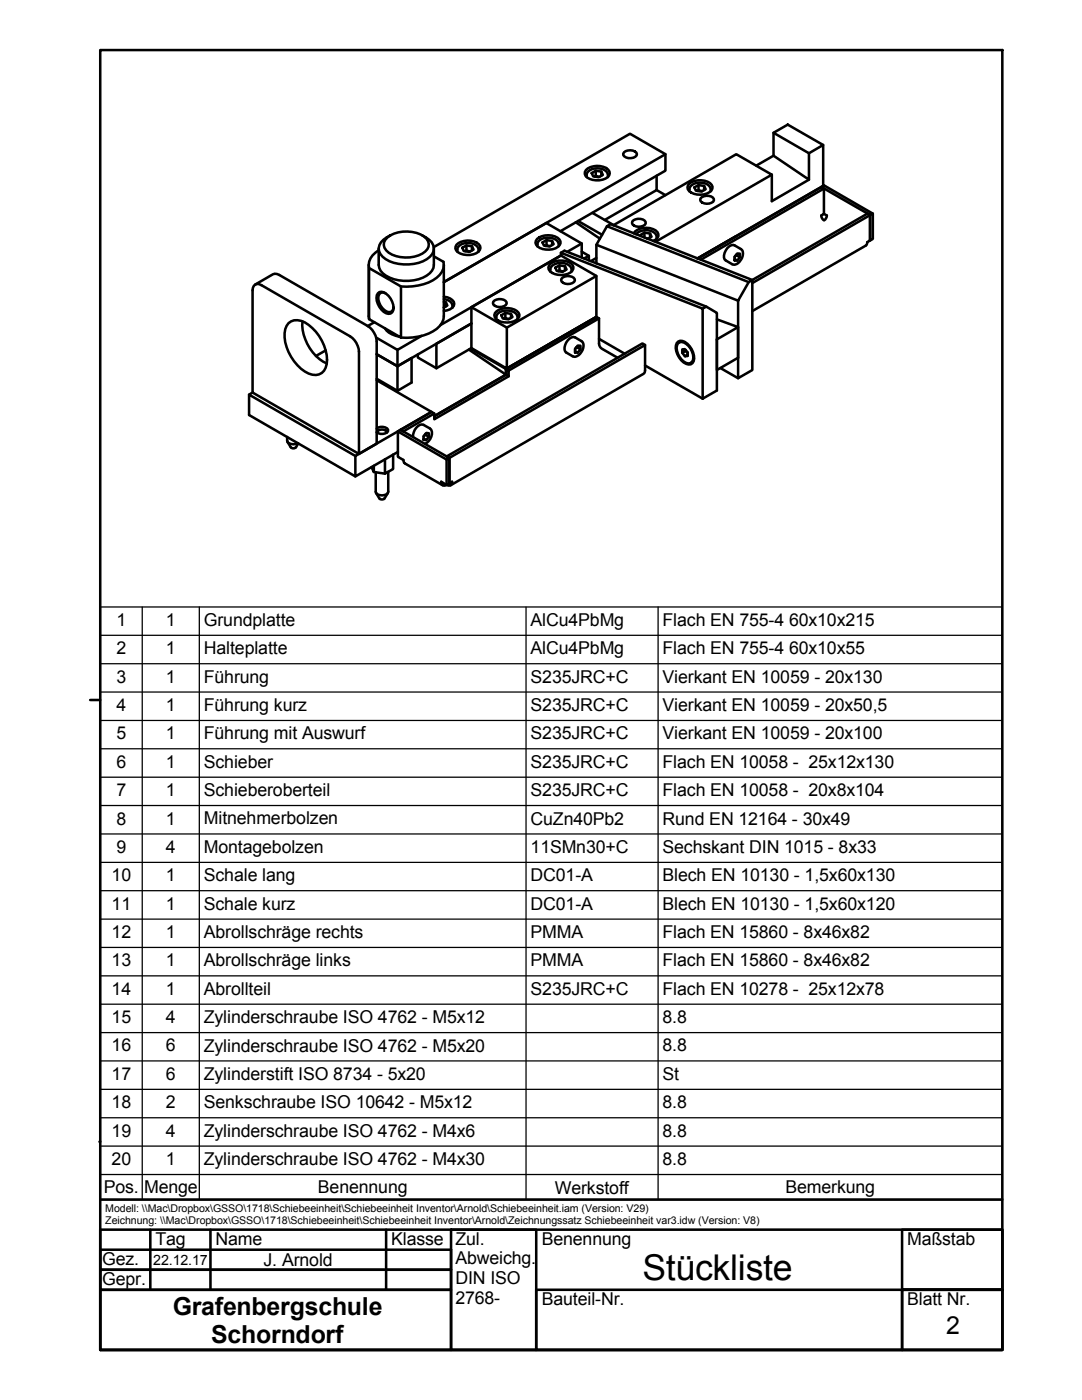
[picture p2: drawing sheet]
<svg xmlns="http://www.w3.org/2000/svg" width="216mm" height="279mm" viewBox="0 0 216 279" stroke-linecap="round" stroke-linejoin="round" font-family="sans-serif">
<!-- layer: Sichtbare Kanten(DIN) -->
<g fill="none" stroke="#000" stroke-width=".51">
<path d="M116.9 33.9a3.5 3.5 0 0 1 4.4-.1 1.06 1.06 0 0 1-.5 1.8 3.7 3.7 0 0 1-4-.5l-.1-.8zM117.1 35.3a1.7 1.7 0 0 1 2.1-1.7 1.8 1.8 0 0 1 2.1 1.7M118.1 34.5l.8-.4 1.1 .1 .3 .7-.8 .5-1.1-.2zM118.9 35.1l-.2 .1M118.9 34.1v1M118.9 35.1l.7 .2M120 34.2v.9M124.5 30.4a1.95 1.95 0 0 1 2.5 .1l.1 .3a1.57 1.57 0 0 1-2.5 .4l-.2-.2zM131 35.1v2.8l-10.3 6M131 37.9l1.8 1M132.8 30.8l-44.2 25.5 20.4-11.8 7.1 4.1-2.9 1.6M137.6 38.2a1.7 1.7 0 0 1 2.1-1.8 1.77 1.77 0 0 1 2.1 1.8"/>
<path d="M137.6 36.6a3.5 3.5 0 0 1 4.4 .3 1.02 1.02 0 0 1-.4 1.5 3.4 3.4 0 0 1-4.4-.6l.1-.8zM138.6 37.4l.8-.5 1.1 .2 .3 .7-.8 .4-1.1-.1zM139.4 38l-.2 .1M139.4 36.9v1.1M139.4 38l.7 .1M140 39.3a1.85 1.85 0 0 1 2.4 .4 .81 .81 0 0 1-.9 .9 1.55 1.55 0 0 1-1.8-.7zM140.5 37.1v.8M154 34.9v5.3l7.4-4.3M154.3 26.5v4.6l7.1 4.8v-5.3M154.3 31.1l-3.4 2M154.3 26.5l2.9-1.6 7.1 4-2.9 1.7zM163.9 37.3l.5 .3v5.1l-.5 .3 .1 .6 .4 .4 .4-.4 .2-.6-.6-.3"/>
<path d="M163.9 37.3l.5-.3 9.8 5.6-.6 .3zM163.9 37.3v.1M164.3 28.9v8.2l-25.1 14.5 24.7-14.3M164.4 37.6l-24.6 14.2M50.7 57a1.05 1.05 0 0 1 1.5-.1l17.6 10.2a3.9 3.9 0 0 1 1.8 3.1v20.4l-21.2-12.3v-20.4zM50.9 56.8l3.6-2.1h.7l18.2 10.4M73.6 52.9v10.8M73.6 53.5l6.4 3.7v10.2l-6.4-3.7zM75.4 58.5a1.15 1.15 0 0 1 1.7 .1 3.2 3.2 0 0 1 1.2 3.7 1.2 1.2 0 0 1-1.7 0 3.6 3.6 0 0 1-1.4-3.4zM75.6 49.6v3.3a3.6 3.6 0 0 0 3 2.8 8 8 0 0 0 7.1-1.2l.8-1 .1-3.9M75.6 49.9a3.4 3.4 0 0 0-2 3.6M76.9 58.5a1 1 0 0 0-1.2 .1 1 1 0 0 0-.2 1.2 3.1 3.1 0 0 0 2.1 2.5 .88 .88 0 0 0 .9-1"/>
<path d="M77.3 47.4a6.5 6.5 0 0 1 7.8 .2 1.87 1.87 0 0 1-.9 3 6.6 6.6 0 0 1-7.1-.6 1.69 1.69 0 0 1 .2-2.6zM77.9 47a3.7 3.7 0 0 0-2.3 2.5 3.5 3.5 0 0 0 3 3 8 8 0 0 0 7.2-1.3 2.11 2.11 0 0 0-.2-3.4l-1.4-.8M86.6 51.2l1.9 1.1a3.5 3.5 0 0 1-2.1 3.6 11.6 11.6 0 0 1-6.4 1.3M88.6 59.2a2.07 2.07 0 0 1 2 1.4 1.87 1.87 0 0 1-2 1.5M88.6 52.9v10.2a4.2 4.2 0 0 1-3.1 3.5 12.1 12.1 0 0 1-5.5 .8M88.6 59.7a1.63 1.63 0 0 1 1.7 1.7M91.1 48.8a3.4 3.4 0 0 1 4.7 .3 1.37 1.37 0 0 1-1.4 1.7 3.4 3.4 0 0 1-3.4-.8l-.1-.4zM91.2 50.2a1.7 1.7 0 0 1 2.2-1.7 1.9 1.9 0 0 1 2.1 1.3v.4M92.2 49.4l.9-.4 1.1 .1 .3 .7-.8 .5-1.2-.2zM93.1 50l-.2 .1M93.1 49v1M93.1 50l.7 .2"/>
<path d="M94.2 49.1v.9M98.7 60a1.86 1.86 0 0 1 2.4 .3 .85 .85 0 0 1-.9 .9 1.52 1.52 0 0 1-1.8-.7zM107.2 47.7a3.5 3.5 0 0 1 4.4 .1 .95 .95 0 0 1-.3 1.5 3.5 3.5 0 0 1-4.3-.5l-.2-.3zM107.2 49.1a1.57 1.57 0 0 1 1.8-1.6 2.1 2.1 0 0 1 2.5 1.3v.3M108.2 48.4l.9-.5 1.1 .2 .3 .6-.8 .5-1.2-.2zM109.1 48.9l-.2 .2M109.1 47.9v1M109.1 48.9l.7 .2M109.8 54.2a1.9 1.9 0 0 1 2.5-1.7 1.6 1.6 0 0 1 1.7 1.7M109.8 52.6a3.5 3.5 0 0 1 4.5 .3 1.17 1.17 0 0 1-1 1.8 3.4 3.4 0 0 1-3.8-.9v-.8zM110.2 48.1v.8M110.8 53.4l.8-.4 1.1 .1 .4 .7-.9 .5-1.1-.2z"/>
<path d="M111.6 54l-.1 .1M111.6 53v1M111.6 54l.8 .2M111.8 46.1l21-12v-3.3l-7.1-4.1-39.1 22.6M111.9 50.4l.7-.4 28.3 11.2 2.1 1.2v15.5l-2.8 1.7M112.3 55.4a1.85 1.85 0 0 1 2.4 .3 .85 .85 0 0 1-.9 .9 1.52 1.52 0 0 1-1.8-.7zM112.7 53.1v.9M114.9 44.4l4.8 3.2M115.4 44.1l4.7 2.8M116.1 50.2l1.4 .9v.8M116.1 48.6v2.8M117.5 51.1l-1 .5"/>
<path d="M118.2 42.5l4.2 2.4M119 55.1l-17.9 10.3v8.2l-7-4.1M119 48.9v3.7M119 51.5l-1.1 .6M121.1 45.1l28.3 11.2-2.1 3.7-28.3-11.1zM121.1 45.1l.7-.4 28.3 11.2-.7 .4M122.4 45l24.5-14.2 7.1 4.1-23.2 13.4M126.4 43.9a1.85 1.85 0 0 1 2.4 .4v.3a1.65 1.65 0 0 1-2.7-.1zM126.5 46.6a3.3 3.3 0 0 1 4.7-.3 .97 .97 0 0 1-.4 1.5l-.5 .3M126.9 46.8a2.63 2.63 0 0 1 4.1 .2v.7M127.9 47.1l-.1-.2 .8-.5 1.1 .2 .3 .6-.7 .5M128.6 46.4v1"/>
<path d="M129.1 47.6h.2M129.7 46.6v.8M145.1 49.5a1.29 1.29 0 0 1 1.5-.5l1.2 .7a1.63 1.63 0 0 1-.1 2.3l-.6 .7-.5 .1-.5-.1-1.3-.7a1.78 1.78 0 0 1 .3-2.5zM146.6 51.7l.5 .3M146.9 50.9l.7 .5M146.9 50.8v.1M146.9 50.9l-.3 .4M147.1 50.6h.5v.8l-.5 .6h-.5v-.8zM173.6 42.9l-23.5 13.6M173.6 42.9v5.1M174.2 42.6v5.1l-.6 .3M50.4 78.3l-.7 .5"/>
<path d="M57.6 64.5a3 3 0 0 1 4 .3 9.1 9.1 0 0 1 3.6 7.8 2.4 2.4 0 0 1-3.6 1.9 8.9 8.9 0 0 1-4.7-8.8zM60.4 64.1a8.9 8.9 0 0 0 4.8 8.4M65 69.9l-1.9 1.1M73.4 65.1a4 4 0 0 1 1.8 3v20.4l-3.6 2.1M74.7 64.3l-1.3 .8M75.2 75.9l10.9 6.3-15.2 8.8v4.1l8.5-4.9M75.2 75.6l4.1 2.4 2.8-1.7v-4.8l-2.8 1.6v4.9M76.8 65.5a3.9 3.9 0 0 0 2.9 1.7M79.3 69.8v3.3l-4.1-2.4 4.1 2.4 14.8-8.5-7 4v4.9l-3.7-2.1v-.7M84.1 67l-4.8 2.8-4.2-2.4M87.9 64.9l24-13.9v-.6l28.3 11.2v18M88.6 60.3h.4l.3 .7-.7 .4"/>
<path d="M89 60.3v.9M93.9 69.6l7.1 4v1.2l-14.3 8.3 14.3-8.3-7.4-5M94.1 61.3l7 4.1M94.1 69.5l-7 4M94.1 69.5v-8.2l17.8-10.3 7.1 4.1v8.1l-18 10.4 18-10.4 .5 .3-18 10.5M99 63.7a1.57 1.57 0 0 1 1.8-1.7 2.11 2.11 0 0 1 2.5 1.3v.4M99.1 62.1a3.5 3.5 0 0 1 4.4 .3 .99 .99 0 0 1-.5 1.5 3.8 3.8 0 0 1-4-.3 .95 .95 0 0 1 .1-1.5zM100 62.9l.8-.5 1.2 .2 .3 .7-.8 .4-1.2-.1zM100.8 63.5l-.1 .1M100.8 62.4v1.1M100.8 63.5l.8 .1M101 73.6l.5 .4v1.1l-.5-.3z"/>
<path d="M101.5 75.1l-14.8 8.6v-1.2l-.6-.3-6.1 3.6M102 62.6v.8M113.3 67.9a1.29 1.29 0 0 1 1.4-.6l1.3 .8a1.89 1.89 0 0 1-.5 2.8l-.5 .2-.5 .1-1.5-.8a1.82 1.82 0 0 1 .3-2.5zM114.7 70.1l.6 .3M115.1 69.2v.1M115.1 69.3l.7 .4M115.1 69.3l-.4 .4M115.3 69h.5v.7l-.5 .7-.6-.1v-.7zM119.5 67.6l5.2 3M119.5 63.5v5.1l.2 .6 .4 .4 3.1 1.8M128.7 68.9l-.5-.4-39 22.6M128.7 72.9l11.5 6.7"/>
<path d="M135.3 68.5a1.15 1.15 0 0 1 1.6 .1 3.1 3.1 0 0 1 1.2 3.6 1.15 1.15 0 0 1-1.7 0 3.5 3.5 0 0 1-1.3-3.3zM135.3 68.2a2.31 2.31 0 0 1 2.7 1.5 2.75 2.75 0 0 1 .2 2.8 1.32 1.32 0 0 1-1.8-.2 3.6 3.6 0 0 1-1.4-3.8zM135.7 68.2l-.2 .1M136.1 70.4v-.7h.6l.5 .6v.7l-.5 .1 .5-.3M136.8 70l.4 .4M136.8 70l-.7 .4 .6 .7M136.8 69.9v.1M138 72.3l-.1 .1M140.9 61.2l-.7 .4M143 63.7l4.3 1.6-4.3 2.4v6.2l4.3-2.5v-6.1M143.7 73.4l3.6 2.1M147.3 60v15.5l2.8-1.6v-18l23-13.2 .5 .2v5.1l-.5 .3-.4 .7-22.6 13.1"/>
<path d="M57.3 87.2v.7a1.47 1.47 0 0 0 2.1 .6M57.4 88.2l.6 1.1a.71 .71 0 0 0 1.1 0l.4-.8M70.9 91l-21.2-12.2v4l21.2 12.3M74.6 93v1.2l-.5-1M74.6 94.2l2.2 .3M75 98.4l.7 1.1 .4 .2 .5-.1 .8-1.2M75.2 85.5a1.65 1.65 0 0 1 2.2 .2 .85 .85 0 0 1-1 .9h-.5l-.7-.3M75.2 86.3a1.13 1.13 0 0 1 2 0M75.5 85.9l-.1 .1M76.9 85.9l.2 .1M77.5 94.1v4a1.44 1.44 0 0 1-2.5 0v-3.8M78.4 90.7v2.9l-1.6 .9v-2.8"/>
<path d="M79.4 86.1v5.1l1.1 .6 .3 .7 7.5 4.4M79.4 86.1l9.7 5.6 .6-.3v5.1l-.6 .3-1.1-.7a.65 .65 0 0 0 .8 .8l.3-.1M79.4 86.1l.5-.3 9.8 5.6M80 85.8l.5 .3M80.5 86.1h.1M82.4 87.2a2.4 2.4 0 0 1 1.8-2.5l1.6 .8a1.91 1.91 0 0 1-.6 2.9l-.4 .2M84.5 87.5l.5 .3M84.9 86.7v.1M84.9 86.8l-.4 .3M84.9 86.8l.7 .4M85 86.4l.6 .1v.7l-.6 .6h-.5v-.7zM86.7 82.5l-6.2 3.6"/>
<path d="M89.1 91.7v5.1M89.2 91.1l.5 .3v5M89.7 96.5l.5-.4a.67 .67 0 0 1-.3 .8 .67 .67 0 0 1-.8-.1M89.7 91.4l39-22.5v5l-.3 .7-38.5 22.3"/>
</g>
<!-- layer: Symbole(DIN) -->
<g fill="none" stroke="#000" stroke-width=".25">
<path d="M20 126.8h180M20 132.5h180M20 138.1h180M28.4 121.1v118.3M39.8 121.1v118.3M105 121.1v118.3M131.3 121.1v118.3M20 143.8h180M20 149.4h180M20 155.1h180M20 160.8h180M20 166.4h180"/>
<path d="M20 172.1h180M20 177.8h180M20 183.4h180M20 189.1h180M20 194.8h180M20 200.4h180M20 206.1h180M20 211.7h180M20 217.4h180M20 223.1h180M20 228.7h180M200 234.4v5h-180v-118.3h180v113.3h-180"/>
</g>
<!-- layer: Skizziergeometrie(DIN) -->
<g fill="none" stroke="#000" stroke-width=".51">
<path d="M20 10h180v259.4h-180zM18 139.7h2M19.9 227.9h.1M20 239.4h180M20 249.4h70v4h-70zM20 253.4h70v4h-70zM20 257.4h70v12h-70zM20 245.4h180v24h-180zM30 245.4v12M42 245.4v12M77 245.4v12M90 245.4h17v24h-17z"/>
<path d="M107 257.4h73v12h-73zM180 245.4h20v24h-20v-12h20h-20z"/>
</g>
<text font-size="7.1" x="128.2" y="255.5">Stückliste</text>
<g font-size="5">
<text x="34.5" y="262.4">Grafenbergschule</text>
<text x="42.1" y="267.9">Schorndorf</text>
<text x="188.8" y="266.2">2</text>
</g>
<g font-size="3.5">
<text x="23.2" y="124.9">1</text>
<text x="33.1" y="124.9">1</text>
<text x="40.7" y="124.9">Grundplatte</text>
<text x="105.9" y="124.9">AlCu4PbMg</text>
<text x="132.2" y="124.9">Flach EN 755-4 60x10x215</text>
<text x="23.2" y="130.6">2</text>
<text x="33.1" y="130.6">1</text>
<text x="40.7" y="130.6">Halteplatte</text>
<text x="105.9" y="130.6">AlCu4PbMg</text>
<text x="132.2" y="130.6">Flach EN 755-4 60x10x55</text>
<text x="23.2" y="136.2">3</text>
<text x="33.1" y="136.2">1</text>
<text x="40.7" y="136.2">Führung</text>
<text x="105.9" y="136.2">S235JRC+C</text>
<text x="132.2" y="136.2">Vierkant EN 10059 - 20x130</text>
<text x="23.2" y="141.9">4</text>
<text x="33.1" y="141.9">1</text>
<text x="40.7" y="141.9">Führung kurz</text>
<text x="105.9" y="141.9">S235JRC+C</text>
<text x="132.2" y="141.9">Vierkant EN 10059 - 20x50,5</text>
<text x="23.2" y="147.5">5</text>
<text x="33.1" y="147.6">1</text>
<text x="40.7" y="147.6">Führung mit Auswurf</text>
<text x="105.9" y="147.6">S235JRC+C</text>
<text x="132.2" y="147.6">Vierkant EN 10059 - 20x100</text>
<text x="23.2" y="153.2">6</text>
<text x="33.1" y="153.2">1</text>
<text x="40.7" y="153.2">Schieber</text>
<text x="105.9" y="153.2">S235JRC+C</text>
<text x="132.2" y="153.2">Flach EN 10058 - 25x12x130</text>
<text x="23.2" y="158.9">7</text>
<text x="33.1" y="158.9">1</text>
<text x="40.7" y="158.9">Schieberoberteil</text>
<text x="105.9" y="158.9">S235JRC+C</text>
<text x="132.2" y="158.9">Flach EN 10058 - 20x8x104</text>
<text x="23.2" y="164.5">8</text>
<text x="33.1" y="164.5">1</text>
<text x="40.7" y="164.5">Mitnehmerbolzen</text>
<text x="105.9" y="164.5">CuZn40Pb2</text>
<text x="132.2" y="164.5">Rund EN 12164 - 30x49</text>
<text x="23.2" y="170.2">9</text>
<text x="33.1" y="170.2">4</text>
<text x="40.7" y="170.2">Montagebolzen</text>
<text x="105.9" y="170.2">11SMn30+C</text>
<text x="132.2" y="170.2">Sechskant DIN 1015 - 8x33</text>
<text x="22.3" y="175.9">10</text>
<text x="33.1" y="175.9">1</text>
<text x="40.7" y="175.9">Schale lang</text>
<text x="105.9" y="175.9">DC01-A</text>
<text x="132.2" y="175.9">Blech EN 10130 - 1,5x60x130</text>
<text x="22.3" y="181.5">11</text>
<text x="33.1" y="181.5">1</text>
<text x="40.7" y="181.5">Schale kurz</text>
<text x="105.9" y="181.5">DC01-A</text>
<text x="132.2" y="181.5">Blech EN 10130 - 1,5x60x120</text>
<text x="22.3" y="187.2">12</text>
<text x="33.1" y="187.2">1</text>
<text x="40.7" y="187.2">Abrollschräge rechts</text>
<text x="105.9" y="187.2">PMMA</text>
<text x="132.2" y="187.2">Flach EN 15860 - 8x46x82</text>
<text x="22.3" y="192.8">13</text>
<text x="33.1" y="192.8">1</text>
<text x="40.7" y="192.8">Abrollschräge links</text>
<text x="105.9" y="192.8">PMMA</text>
<text x="132.2" y="192.8">Flach EN 15860 - 8x46x82</text>
<text x="22.3" y="198.5">14</text>
<text x="33.1" y="198.5">1</text>
<text x="40.7" y="198.5">Abrollteil</text>
<text x="105.9" y="198.5">S235JRC+C</text>
<text x="132.2" y="198.5">Flach EN 10278 - 25x12x78</text>
<text x="22.3" y="204.2">15</text>
<text x="22.3" y="209.8">16</text>
<text x="33.1" y="209.8">6</text>
<text x="33.1" y="204.2">4</text>
<text x="40.7" y="209.9">Zylinderschraube ISO 4762 - M5x20</text>
<text x="40.7" y="204.2">Zylinderschraube ISO 4762 - M5x12</text>
<text x="132.2" y="204.2">8.8</text>
<text x="132.2" y="209.8">8.8</text>
<text x="22.3" y="215.5">17</text>
<text x="33.1" y="215.5">6</text>
<text x="40.7" y="215.5">Zylinderstift ISO 8734 - 5x20</text>
<text x="132.2" y="215.5">St</text>
<text x="22.3" y="221.2">18</text>
<text x="33.1" y="221.2">2</text>
<text x="40.7" y="221.2">Senkschraube ISO 10642 - M5x12</text>
<text x="132.2" y="221.2">8.8</text>
<text x="22.3" y="226.8">19</text>
<text x="33.1" y="226.8">4</text>
<text x="40.7" y="226.9">Zylinderschraube ISO 4762 - M4x6</text>
<text x="132.2" y="226.8">8.8</text>
<text x="22.3" y="232.5">20</text>
<text x="33.1" y="232.5">1</text>
<text x="40.7" y="232.5">Zylinderschraube ISO 4762 - M4x30</text>
<text x="132.2" y="232.5">8.8</text>
<text x="20.7" y="238.2">Pos.</text>
<text x="28.7" y="238.2">Menge</text>
<text x="63.4" y="238.2">Benennung</text>
<text x="110.7" y="238.2">Werkstoff</text>
<text x="156.7" y="238.2">Bemerkung</text>
<text x="31" y="248.4">Tag</text>
<text x="43" y="248.4">Name</text>
<text x="78.1" y="248.4">Klasse Zul.</text>
<text x="108.1" y="248.4">Benennung</text>
<text x="181" y="248.4">Maßstab</text>
<text x="20.4" y="256.4">Gepr.</text>
<text x="20.4" y="252.4">Gez.</text>
<text x="52.6" y="252.6">J. Arnold</text>
<text x="90.9" y="256.3">DIN ISO</text>
<text x="90.9" y="252.3">Abweichg.</text>
<text x="90.9" y="260.2">2768-</text>
<text x="108.1" y="260.4">Bauteil-Nr.</text>
<text x="181" y="260.4">Blatt Nr.</text>
</g>
<text font-size="2.8" x="30.6" y="252.4">22.12.17</text>
<g font-size="2.1">
<text x="21" y="241.9">Modell: \\Mac\Dropbox\GSSO\1718\Schiebeeinheit\Schiebeeinheit Inventor\Arnold\Schiebeeinheit.iam (Version: V29)</text>
<text x="21" y="244.3">Zeichnung: \\Mac\Dropbox\GSSO\1718\Schiebeeinheit\Schiebeeinheit Inventor\Arnold\Zeichnungssatz Schiebeeinheit var3.idw (Version: V8)</text>
</g>
</svg>
